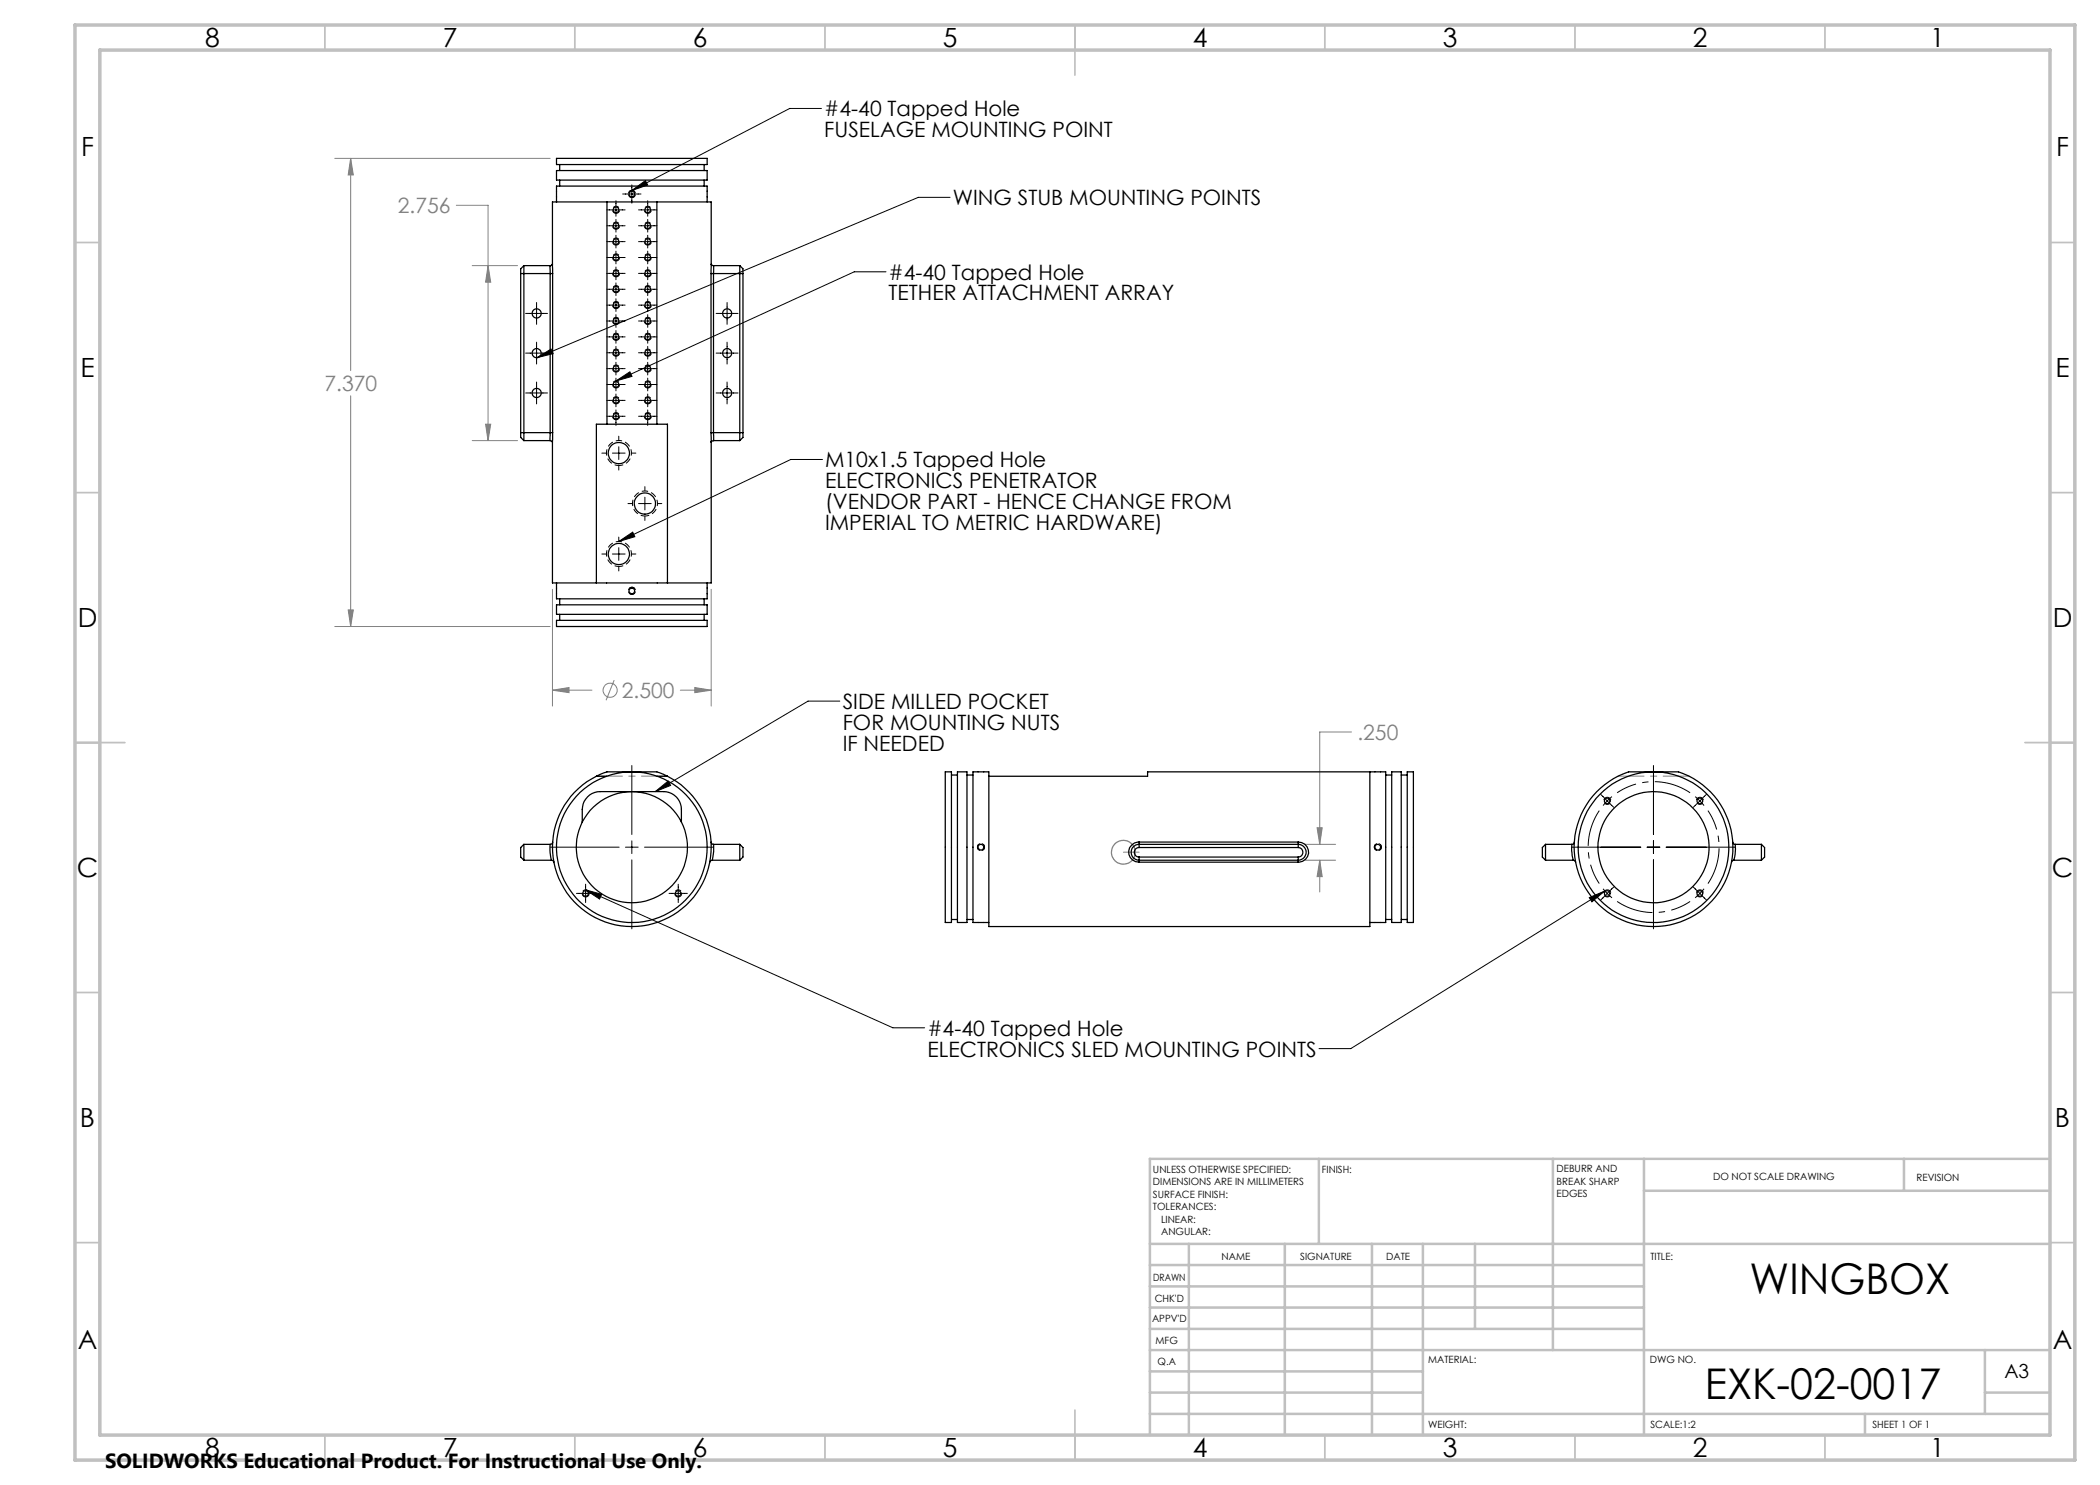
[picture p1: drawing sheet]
<svg xmlns="http://www.w3.org/2000/svg" width="420mm" height="297mm" viewBox="0 0 420 297" stroke-linecap="round" stroke-linejoin="round" font-family="sans-serif">
<g fill="none" stroke="#808080" stroke-width=".2">
<path d="M67 31.7h43M70.1 31.7v42.4M70.1 31.7l.6 3.3h-1.1zM91.3 41.1h6.3v47M94.4 53.1h9.1M97.6 53.1l.5 3.3h-1zM70.1 79.2v46.1M94.4 88.1h9.1M97.1 84.8h1l-.5 3.3zM110.5 117.9v23.3M142.2 117.9v23.3M67 125.3h43"/>
<path d="M69.6 122h1.1l-.6 3.3zM110.5 138h7.9M110.5 138l3.3-.5v1zM122.8 136l-1.6 4M136.1 138h6.1M139 137.5l3.2 .5-3.2 .5zM270.3 146.4h-6.4v22.5M260.9 168.9h6.2M260.9 172h6.2M263.4 165.6h1l-.5 3.3zM263.9 172v6.4M263.9 172l.5 3.3h-1z"/>
<circle cx="122" cy="138" r="1.41"/>
</g>
<circle cx="224.7" cy="170.5" r="2.38" fill="none" stroke="#808080" stroke-width=".25"/>
<g fill="none" stroke="#000" stroke-width=".2" stroke-dasharray="1.3 .6" stroke-dashoffset=".3" stroke-linecap="butt">
<path d="M126.4 39.5a.71 .71 0 0 1-.6-1 .71 .71 0 0 1 1.2-.1 .71 .71 0 0 1-.5 1.1h-.1M126.4 38.1a.71 .71 0 0 0-.6 1 .71 .71 0 0 0 1.2 .1 .71 .71 0 0 0-.5-1.1h-.1M123.2 58.5a.71 .71 0 0 1-.6-1 .71 .71 0 0 1 1.2-.1 .71 .71 0 0 1-.5 1.1h-.1M123.2 55.4a.71 .71 0 0 1-.6-1.1 .71 .71 0 0 1 1.2-.1 .71 .71 0 0 1-.5 1.2h-.1M123.2 52.2a.71 .71 0 0 1-.6-1 .71 .71 0 0 1 1.2-.1 .71 .71 0 0 1-.5 1.1h-.1M123.2 49a.71 .71 0 0 1-.6-1 .71 .71 0 0 1 1.2-.1 .71 .71 0 0 1-.5 1.1h-.1M123.2 42.7a.71 .71 0 0 1-.6-1.1 .71 .71 0 0 1 1.2-.1 .71 .71 0 0 1-.5 1.2h-.1M123.2 45.8a.71 .71 0 0 1-.6-1 .71 .71 0 0 1 1.2-.1 .71 .71 0 0 1-.5 1.1h-.1M129.6 58.5a.71 .71 0 0 1-.7-1 .71 .71 0 0 1 1.2-.1 .71 .71 0 0 1-.4 1.1h-.1M129.6 55.4a.71 .71 0 0 1-.7-1.1 .71 .71 0 0 1 1.2-.1 .71 .71 0 0 1-.4 1.2h-.1M129.6 52.2a.71 .71 0 0 1-.7-1 .71 .71 0 0 1 1.2-.1 .71 .71 0 0 1-.4 1.1h-.1M129.6 49a.71 .71 0 0 1-.7-1 .71 .71 0 0 1 1.2-.1 .71 .71 0 0 1-.4 1.1h-.1"/>
<path d="M129.6 42.7a.71 .71 0 0 1-.7-1.1 .71 .71 0 0 1 1.2-.1 .71 .71 0 0 1-.4 1.2h-.1M129.6 45.8a.71 .71 0 0 1-.7-1 .71 .71 0 0 1 1.2-.1 .71 .71 0 0 1-.4 1.1h-.1M123.2 77.6a.71 .71 0 0 1-.6-1 .71 .71 0 0 1 1.2-.1 .71 .71 0 0 1-.5 1.1h-.1M123.2 68.1a.71 .71 0 0 1-.6-1.1 .71 .71 0 0 1 1.2-.1 .71 .71 0 0 1-.5 1.2h-.1M123.2 74.4a.71 .71 0 0 1-.6-1 .71 .71 0 0 1 1.2-.1 .71 .71 0 0 1-.5 1.1h-.1M123.2 64.9a.71 .71 0 0 1-.6-1 .71 .71 0 0 1 1.2-.1 .71 .71 0 0 1-.5 1.1h-.1M123.2 61.7a.71 .71 0 0 1-.6-1 .71 .71 0 0 1 1.2-.1 .71 .71 0 0 1-.5 1.1h-.1M123.2 71.2a.71 .71 0 0 1-.6-1 .71 .71 0 0 1 1.2-.1 .71 .71 0 0 1-.5 1.1h-.1M129.6 61.7a.71 .71 0 0 1-.7-1 .71 .71 0 0 1 1.2-.1 .71 .71 0 0 1-.4 1.1h-.1M129.6 68.1a.71 .71 0 0 1-.7-1.1 .71 .71 0 0 1 1.2-.1 .71 .71 0 0 1-.4 1.2h-.1M129.6 71.2a.71 .71 0 0 1-.7-1 .71 .71 0 0 1 1.2-.1 .71 .71 0 0 1-.4 1.1h-.1M129.6 74.4a.71 .71 0 0 1-.7-1 .71 .71 0 0 1 1.2-.1 .71 .71 0 0 1-.4 1.1h-.1"/>
<path d="M129.6 64.9a.71 .71 0 0 1-.7-1 .71 .71 0 0 1 1.2-.1 .71 .71 0 0 1-.4 1.1h-.1M129.6 77.6a.71 .71 0 0 1-.7-1 .71 .71 0 0 1 1.2-.1 .71 .71 0 0 1-.4 1.1h-.1M123.2 80.8a.71 .71 0 0 1-.6-1.1 .71 .71 0 0 1 1.2-.1 .71 .71 0 0 1-.5 1.2h-.1M123.2 83.9a.71 .71 0 0 1-.6-1 .71 .71 0 0 1 1.2-.1 .71 .71 0 0 1-.5 1.1h-.1M129.6 80.8a.71 .71 0 0 1-.7-1.1 .71 .71 0 0 1 1.2-.1 .71 .71 0 0 1-.4 1.2h-.1M129.6 83.9a.71 .71 0 0 1-.7-1 .71 .71 0 0 1 1.2-.1 .71 .71 0 0 1-.4 1.1h-.1M126.4 118.9a.71 .71 0 0 1-.6-1.1 .71 .71 0 0 1 1.2-.1 .71 .71 0 0 1-.5 1.2h-.1M126.4 117.4a.71 .71 0 0 0-.6 1.1 .71 .71 0 0 0 1.2 .1 .71 .71 0 0 0-.5-1.1l-.1-.1M321.5 159.5a.71 .71 0 0 1 .6 1 .71 .71 0 0 1-1.2 .1 .71 .71 0 0 1 .4-1.1h.2M340 159.5a.71 .71 0 0 1 .6 1 .71 .71 0 0 1-1.2 .1 .71 .71 0 0 1 .5-1.1h.1M117.1 179.4a.71 .71 0 0 1-.6-1 .71 .71 0 0 1 1.2-.1 .71 .71 0 0 1-.4 1.1h-.2M135.6 179.4a.71 .71 0 0 1-.6-1 .71 .71 0 0 1 1.2-.1 .71 .71 0 0 1-.4 1.1h-.2"/>
<path d="M195.5 169.4a.71 .71 0 0 0 1 .7 .71 .71 0 0 0 .1-1.3 .71 .71 0 0 0-1.1 .5v.1M196.9 169.4a.71 .71 0 0 1-1 .7 .71 .71 0 0 1-.1-1.3 .71 .71 0 0 1 1.1 .5v.1M274.9 169.4a.71 .71 0 0 0 1 .7 .71 .71 0 0 0 .1-1.3 .71 .71 0 0 0-1.1 .5v.1M276.3 169.4a.71 .71 0 0 1-1 .7 .71 .71 0 0 1-.2-1.3 .71 .71 0 0 1 1.2 .5v.1M321.5 178a.71 .71 0 0 1 .6 1 .71 .71 0 0 1-1.2 .1 .71 .71 0 0 1 .4-1.1h.2M340 178a.71 .71 0 0 1 .6 1 .71 .71 0 0 1-1.2 .1 .71 .71 0 0 1 .5-1.1h.1"/>
</g>
<path d="M123.8 93.1a2.5 2.5 0 0 1-2.2-3.7 2.5 2.5 0 0 1 4.3-.2 2.5 2.5 0 0 1-1.9 3.9h-.2M123.8 113.3a2.5 2.5 0 0 1-2.2-3.7 2.5 2.5 0 0 1 4.3-.2 2.5 2.5 0 0 1-1.9 3.9h-.2M129 103.2a2.5 2.5 0 0 1-2.2-3.7 2.5 2.5 0 0 1 4.3-.2 2.5 2.5 0 0 1-1.9 3.9h-.2" fill="none" stroke="#000" stroke-width=".2" stroke-dasharray="1.3 .6" stroke-dashoffset=".4" stroke-linecap="butt"/>
<path d="M338 158.6a13.1 13.1 0 0 0-14.6 0M319.9 162.1a13.1 13.1 0 0 0 0 14.6M341.6 176.7a13.1 13.1 0 0 0 0-14.6M323.4 180.3a13.1 13.1 0 0 0 14.6 0" fill="none" stroke="#000" stroke-width=".2" stroke-dasharray="15.2 1.3 1.3 1.3" stroke-dashoffset="7.7" stroke-linecap="butt"/>
<g fill="none" stroke="#000" stroke-width=".2">
<path d="M124.5 38.8h3.7M126.4 38.1l2.7-2 .4 .9zM126.4 37v3.6M164.3 21.7h-6.4l-31.5 16.4M190 39.5h-6.3l-76.3 32M121.4 57.9h3.6M121.4 54.7h3.6M121.4 51.5h3.6M121.4 48.3h3.6M121.4 45.2h3.6M121.4 42h3.6M123.2 40.1v3.1"/>
<path d="M123.2 43.9v2.5M123.2 47.1v2.5M123.2 50.2v2.6M123.2 53.4v2.5M123.2 56.6v2.5M123.2 59.8v2.5M127.7 57.9h3.7M127.7 54.7h3.7M127.7 51.5h3.7M127.7 48.3h3.7M127.7 45.2h3.7M127.7 42h3.7"/>
<path d="M129.5 40.1v3.1M129.5 43.9v2.5M129.5 47.1v2.5M129.5 50.2v2.6M129.5 53.4v2.5M129.5 56.6v2.5M129.5 59.8v2.5M177.2 54.4h-6.3l-47.7 21.8M105.1 62.7h4.4M105.1 78.6h4.4M105.1 70.6h4.4M107.3 60.5v4.4"/>
<path d="M107.3 68.4v4.4M107.3 76.4v4.4M107.4 71.5l2.8-1.7 .4 .9zM121.4 76.9h3.6M121.4 73.7h3.6M121.4 70.6h3.6M121.4 67.4h3.6M121.4 64.2h3.6M121.4 61h3.6M123.2 76.2l2.8-1.8 .4 .9zM123.2 62.9v2.6M123.2 66.1v2.5"/>
<path d="M123.2 69.3v2.5M123.2 72.5v2.5M123.2 75.6v2.6M123.2 78.8v2.5M127.7 76.9h3.7M127.7 73.7h3.7M127.7 70.6h3.7M127.7 67.4h3.7M127.7 64.2h3.7M127.7 61h3.7M129.5 62.9v2.6M129.5 66.1v2.5"/>
<path d="M129.5 69.3v2.5M129.5 72.5v2.5M129.5 75.6v2.6M129.5 78.8v2.5M143.2 62.7h4.4M143.2 78.6h4.4M143.2 70.6h4.4M145.4 60.5v4.4M145.4 68.4v4.4M145.4 76.4v4.4M120.4 90.6h.8M121.4 83.3h3.6"/>
<path d="M121.4 80.1h3.6M122.5 90.6h2.5M123.2 82v3.1M123.8 87.2v.9M123.8 89.4v2.5M123.8 93.2v.8M126.3 90.6h.9M127.7 83.3h3.7M127.7 80.1h3.7M129 97.3v.9M129 99.4v2.6M129.5 82v3.1"/>
<path d="M164.5 91.9h-6.3l-34.4 16.4M120.4 110.8h.8M122.5 110.8h2.5M123.8 108.3l2.7-1.9 .5 .9zM123.8 107.4v.9M123.8 109.5v2.6M123.8 113.3v.9M125.6 100.7h.8M126.3 110.8h.9M127.7 100.7h2.5M129 103.3v.8M131.5 100.7h.9"/>
<path d="M126.4 153.1v13.8M131.1 158.3l2.5-2.1 .5 .9zM168 140.2h-6.4l-30.5 18.1M320.1 158.9l1.4 1.3M322.4 159.3l-.9 .9M330.7 153.1v13.8M339 159.3l1 .9M341.3 158.9l-1.3 1.3M110 169.4h13.8M115.3 178.7h3.7M117.1 178l61.5 27.6h6.3M117.1 178l3.2 .9-.4 .9z"/>
<path d="M117.1 176.8v3.7M125.1 169.4h2.5M126.4 168.2v2.5M126.4 172v13.8M128.9 169.4h13.8M133.8 178.7h3.7M135.6 176.8v3.7M314.4 169.4h13.8M317.9 179.5l3-1.3-2.5 2.2zM320.6 177.8l.9 .9M320.9 178.2l-50.7 31.5h-6.4M321.5 160.2l-.9 .9"/>
<path d="M321.5 178.7l.9 .9M321.5 160.2l1.3 1.3M321.5 178.7l-1.4 1.3M322.8 177.4l-1.3 1.3M329.4 169.4h2.6M330.7 168.2v2.5M330.7 172v13.8M333.2 169.4h13.9M338.7 177.4l1.3 1.3M340 178.7l-1 .9M340 160.2l.8 .9M340 178.7l1.3 1.3"/>
<path d="M340 160.2l-1.3 1.3M340.8 177.8l-.8 .9"/>
</g>
<g fill="none" stroke="#c0c0c0" stroke-width=".35">
<path d="M65 5v5M115 5v5M165 5v5M215 5v10M265 5v5M315 5v5M365 5v5M15 48.5h5M410 48.5h5M15 98.5h5M410 98.5h5M15 148.5h10"/>
<path d="M405 148.5h10M15 198.5h5M410 198.5h5M15 248.5h5M410 248.5h5M65 287v5M115 287v5M165 287v5M215 282v10M265 287v5M315 287v5M365 287v5"/>
</g>
<g fill="none" stroke="#c0c0c0" stroke-width=".5">
<path d="M263.8 231.8v17M310.6 231.8v38.2M328.8 231.8v55.2M328.8 238.2h81.2M380.8 231.8v6.4M410 231.8h-180v55.2M230 248.8h180M230 257.3h98.8M230 253h98.8M237.8 248.8v38.2M257 248.8v38.2M274.4 248.8v38.2"/>
<path d="M284.6 248.8v38.2M295 248.8v17M230 265.8h98.8M230 261.5h98.8M230 278.5h54.6M230 274.3h54.6M230 270h180M397 278.5h13M397 270v12.8M230 282.8h180M373 282.8v4.2"/>
</g>
<path d="M15 5h400v287h-400zM20 10h390v277h-390z" fill="none" stroke="#c0c0c0" stroke-width=".7"/>
<path d="M119.3 155.2h14.2M337.8 155.2h-14.2" fill="none" stroke="#808080" stroke-width=".2" stroke-dasharray="15.2 1.3 1.3 1.3" stroke-dashoffset="10"/>
<path d="M227.8 170.4h-3.1" fill="none" stroke="#808080" stroke-width=".2" stroke-dasharray="15.2 1.3 1.3 1.3"/>
<path d="M70.1 31.7l.6 3.3h-1.1zM69.6 122h1.1l-.6 3.3zM110.5 138l3.3-.5v1zM139 137.5l3.2 .5-3.2 .5zM97.6 53.1l.5 3.3h-1zM97.1 84.8h1l-.5 3.3zM263.4 165.6h1l-.5 3.3zM263.9 172l.5 3.3h-1z" fill="#808080"/>
<path d="M131.1 158.3l2.5-2.1 .5 .9zM126.4 38.1l2.7-2 .4 .9zM123.8 108.3l2.7-1.9 .5 .9zM123.2 76.2l2.8-1.8 .4 .9zM107.4 71.5l2.8-1.7 .4 .9zM117.1 178l3.2 .9-.4 .9zM317.9 179.5l3-1.3-2.5 2.2z" fill="#000"/>
<g fill="none" stroke="#000" stroke-width=".25">
<path d="M111.3 31.7h30.1v1.2h-30.1zM111.3 34.1h30.1v1.9h-30.1zM111.9 32.9v1.2M111.9 36v1.2M140.8 32.9v1.2M140.8 36v1.2M104.1 54.7h5.9M104.1 54.7v31.8M104.8 53.1v35M104.8 53.1l-.7 .7v.9M110 54.7h.5M110 53.2v1.5"/>
<path d="M110 54.7v31.8M110.5 52.8l-.3 .3h-5.4M110.5 54.7v31.8M111.3 40.4v-3.2h30.1v3.2M121.4 40.4h-10.9v14.3M121.4 40.4h10M121.4 40.4v44.4M131.4 40.4h10.8v14.3M131.4 40.4v44.4M142.2 54.7h.5M142.2 54.7v31.8M142.2 52.8l.2 .3h.3"/>
<path d="M142.7 53.2v1.5M142.7 53.1h5.3M142.7 54.7v31.8M142.7 54.7h5.9M148 53.1v35M148 53.1l.6 .7v.9M148.6 54.7v31.8M104.1 86.5v1l.7 .6M104.1 86.5h5.9M110 88.2l.4 .1 .1 .2M110 86.5h.5M110 86.5v1.6h-5.2"/>
<path d="M110.5 86.5v30.1h8.8M121.4 84.8h-2.1v31.8M121.4 84.8h10M131.4 84.8h2.1v31.8M142.2 86.5v30.1h-8.7M142.2 86.5h.5M142.7 86.5v1.6h5.3M142.7 86.5h5.9M142.7 88.1l-.3 .1-.2 .3M148.6 86.5v1l-.6 .6M111.3 116.6v3.2h30.1v-3.2M111.9 119.8v1.2"/>
<path d="M119.3 116.6h14.2M140.8 119.8v1.2M111.3 121h30.1v1.9h-30.1zM111.3 124.1h30.1v1.2h-30.1zM111.9 122.9v1.2M140.8 122.9v1.2M119.3 155.3a15.9 15.9 0 0 0-5.3 24.1 15.9 15.9 0 0 0 24.7 0 15.9 15.9 0 0 0-5.2-24.1M119.3 155.3l2.1-.9h10l2.1 .9M119.3 155.3h2M131.4 155.3h2.1M189.1 154.4h1.2v30.1h-1.2zM190.3 155h1.2"/>
<path d="M191.5 154.4h1.9v30.1h-1.9zM193.4 155h1.2M197.8 155.3h31.7v-.9h47.6v30.1h-3.1M197.8 155.3v-.9h-3.2v30.1h3.2M274 154.4v30.9h-76.2v-30M277.1 155h1.2M278.3 154.4h1.9v30.1h-1.9zM280.2 155h1.2M281.4 154.4h1.3v30.1h-1.3zM104.8 168.9v3.1M104.8 168.9l-.7 .6v1.9l.7 .6M104.8 172h5.5"/>
<path d="M104.8 168.9h5.2M110 168.9v1.7l.3 1.4M110.3 172l.3 .2 .2 .2M110.5 168.4l-.2 .4-.3 .1M116.5 164.4a7.8 7.8 0 0 1 .3-4.1l.4-.5a3.4 3.4 0 0 1 2.8-1.5h12.7a3.6 3.6 0 0 1 3.6 3.6v2.5M116.5 164.4a11.1 11.1 0 0 0 9.9 16.1 11.1 11.1 0 0 0 9.9-16.1M116.5 164.4a11.1 11.1 0 0 1 19.8 0M142.2 168.4l.3 .4 .2 .1M142.5 172l-.4 .2-.1 .2M142.5 172h5.5M142.7 168.9v1.4l-.2 1.7M142.7 168.9h5.3"/>
<path d="M148 168.9l.6 .6v1.9l-.6 .6M148 168.9v3.1M227.8 169.5a.95 .95 0 0 0-.9 1 .95 .95 0 0 0 .9 .9M227.8 168.9a1.59 1.59 0 0 0-1.6 1.6 1.59 1.59 0 0 0 1.6 1.5M227.8 168.4a2.01 2.01 0 0 0-2.1 2 2.01 2.01 0 0 0 2.1 2M227.8 168.4v.5M227.8 172v.4M227.8 172h31.8M227.8 168.9h31.8M227.8 169.5h31.8M227.8 171.4h31.8M227.8 168.9v.6"/>
<path d="M227.8 171.4v.6M227.8 168.4h31.8M227.8 172.4h31.8M259.6 168.9a1.59 1.59 0 0 1 1.6 1.6 1.59 1.59 0 0 1-1.6 1.5M259.6 169.5a.95 .95 0 0 1 1 1 .95 .95 0 0 1-1 .9M259.6 168.4a2.01 2.01 0 0 1 2.1 2 2.01 2.01 0 0 1-2.1 2M259.6 172v.4M259.6 168.4v.5M259.6 168.9v.6M259.6 171.4v.6M309.1 168.9v3.1M309.1 168.9l-.6 .6v1.9l.6 .6"/>
<path d="M309.1 172h5.5M309.1 168.9h5.3M314.4 168.9l-.1 1.2 .3 1.9M314.6 172l.4 .2 .1 .2M314.9 168.4l-.3 .4-.2 .1M346.5 168.4l.3 .4 .3 .1M346.8 172l-.3 .2-.2 .2M346.8 172h5.5M347.1 168.9l-.1 1.9-.2 1.2M347.1 168.9h5.2M352.3 168.9l.6 .6v1.9l-.6 .6M352.3 168.9v3.1"/>
<path d="M190.3 183.9h1.2M193.4 183.9h1.2M277.1 183.9h1.2M280.2 183.9h1.2"/>
<circle cx="126.4" cy="38.8" r=".57"/>
<circle cx="123.2" cy="57.8" r=".58"/>
<circle cx="123.2" cy="45.1" r=".58"/>
<circle cx="123.2" cy="48.3" r=".58"/>
<circle cx="123.2" cy="42" r=".58"/>
<circle cx="123.2" cy="51.5" r=".58"/>
<circle cx="123.2" cy="54.7" r=".58"/>
<circle cx="129.5" cy="57.8" r=".58"/>
<circle cx="129.5" cy="45.1" r=".58"/>
<circle cx="129.5" cy="54.7" r=".58"/>
<circle cx="129.5" cy="51.5" r=".58"/>
<circle cx="129.5" cy="42" r=".58"/>
<circle cx="129.5" cy="48.3" r=".58"/>
<circle cx="107.3" cy="70.6" r=".91"/>
<circle cx="107.3" cy="62.7" r=".92"/>
<circle cx="107.3" cy="78.6" r=".92"/>
<circle cx="123.2" cy="70.5" r=".58"/>
<circle cx="123.2" cy="64.2" r=".58"/>
<circle cx="123.2" cy="61" r=".58"/>
<circle cx="123.2" cy="73.7" r=".58"/>
<circle cx="123.2" cy="67.4" r=".58"/>
<circle cx="123.2" cy="76.9" r=".58"/>
<circle cx="129.5" cy="61" r=".58"/>
<circle cx="129.5" cy="70.5" r=".58"/>
<circle cx="129.5" cy="64.2" r=".58"/>
<circle cx="129.5" cy="73.7" r=".58"/>
<circle cx="129.5" cy="67.4" r=".58"/>
<circle cx="129.5" cy="76.9" r=".58"/>
<circle cx="145.4" cy="70.6" r=".91"/>
<circle cx="145.4" cy="62.7" r=".92"/>
<circle cx="145.4" cy="78.6" r=".92"/>
<circle cx="123.2" cy="80.1" r=".58"/>
<circle cx="123.2" cy="83.2" r=".58"/>
<circle cx="123.8" cy="90.6" r="2.13"/>
<circle cx="129.5" cy="83.2" r=".58"/>
<circle cx="129.5" cy="80.1" r=".58"/>
<circle cx="123.8" cy="110.8" r="2.13"/>
<circle cx="126.4" cy="118.2" r=".56"/>
<circle cx="129" cy="100.7" r="2.12"/>
<circle cx="117.1" cy="178.7" r=".57"/>
<circle cx="126.4" cy="169.4" r="15.1"/>
<circle cx="135.6" cy="178.7" r=".57"/>
<circle cx="196.2" cy="169.4" r=".57"/>
<circle cx="275.6" cy="169.4" r=".57"/>
<circle cx="321.5" cy="160.2" r=".56"/>
<circle cx="321.5" cy="178.7" r=".56"/>
<circle cx="330.7" cy="169.5" r="15.1"/>
<circle cx="330.7" cy="169.4" r="11.1"/>
<circle cx="330.7" cy="169.4" r="15.9"/>
<circle cx="340" cy="178.7" r=".57"/>
<circle cx="340" cy="160.2" r=".57"/>
</g>
<g font-size="8.5">
<text x="349.9" y="258.8">WINGBOX</text>
<text x="341" y="279.7">EXK-02-0017</text>
</g>
<g font-size="5.3">
<text x="41" y="9.5">8</text>
<text x="88.5" y="9.5">7</text>
<text x="138.5" y="9.5">6</text>
<text x="188.5" y="9.5">5</text>
<text x="238.5" y="9.5">4</text>
<text x="288.5" y="9.5">3</text>
<text x="338.5" y="9.5">2</text>
<text x="386" y="9.5">1</text>
<text x="16.2" y="31.2">F</text>
<text x="411.2" y="31.2">F</text>
<text x="16.1" y="75.5">E</text>
<text x="411.1" y="75.5">E</text>
<text x="15.5" y="125.5">D</text>
<text x="410.5" y="125.5">D</text>
<text x="15.4" y="175.5">C</text>
<text x="410.4" y="175.5">C</text>
<text x="16" y="225.5">B</text>
<text x="411" y="225.5">B</text>
<text x="15.5" y="269.8">A</text>
<text x="410.5" y="269.8">A</text>
<text x="41" y="291.5">8</text>
<text x="88.5" y="291.5">7</text>
<text x="138.5" y="291.5">6</text>
<text x="188.5" y="291.5">5</text>
<text x="238.5" y="291.5">4</text>
<text x="288.5" y="291.5">3</text>
<text x="338.5" y="291.5">2</text>
<text x="386" y="291.5">1</text>
</g>
<g font-size="4.2">
<text x="164.9" y="23.2">#4-40 Tapped Hole</text>
<text x="164.9" y="27.4">FUSELAGE MOUNTING POINT</text>
<text x="190.5" y="41">WING STUB MOUNTING POINTS</text>
<text x="177.7" y="55.9">#4-40 Tapped Hole</text>
<text x="177.7" y="60.1">TETHER ATTACHMENT ARRAY</text>
<text x="165" y="93.5">M10x1.5 Tapped Hole</text>
<text x="165" y="97.6">ELECTRONICS PENETRATOR</text>
<text x="165" y="101.8">(VENDOR PART - HENCE CHANGE FROM</text>
<text x="165" y="106">IMPERIAL TO METRIC HARDWARE)</text>
<text x="168.5" y="141.8">SIDE MILLED POCKET</text>
<text x="168.5" y="146">FOR MOUNTING NUTS</text>
<text x="168.5" y="150.2">IF NEEDED</text>
<text x="185.5" y="207.1">#4-40 Tapped Hole</text>
<text x="185.5" y="211.3">ELECTRONICS SLED MOUNTING POINTS</text>
</g>
<g font-size="4.2" fill="#808080">
<text x="79.6" y="42.6">2.756</text>
<text x="64.9" y="78.2">7.370</text>
<text x="124.4" y="139.6">2.500</text>
<text x="271.5" y="148">.250</text>
</g>
<text font-size="4.1" x="21" y="293.7">SOLIDWORKS Educational Product. For Instructional Use Only.</text>
<text font-size="3.9" x="400.9" y="275.5">A3</text>
<g font-size="2">
<text x="230.6" y="234.6">UNLESS OTHERWISE SPECIFIED:</text>
<text x="230.6" y="237.1">DIMENSIONS ARE IN MILLIMETERS</text>
<text x="230.6" y="239.6">SURFACE FINISH:</text>
<text x="264.4" y="234.6">FINISH:</text>
<text x="311.3" y="234.5">DEBURR AND</text>
<text x="311.3" y="237">BREAK SHARP</text>
<text x="311.3" y="239.5">EDGES</text>
<text x="342.6" y="236">DO NOT SCALE DRAWING</text>
<text x="383.3" y="236.2">REVISION</text>
<text x="230.6" y="242.1">TOLERANCES:</text>
<text x="232.2" y="244.6">LINEAR:</text>
<text x="232.2" y="247.1">ANGULAR:</text>
<text x="244.3" y="252">NAME</text>
<text x="260" y="251.9">SIGNATURE</text>
<text x="277.2" y="251.9">DATE</text>
<text x="330.1" y="251.9">TITLE:</text>
<text x="230.6" y="256.1">DRAWN</text>
<text x="230.9" y="260.3">CHK'D</text>
<text x="230.4" y="264.4">APPV'D</text>
<text x="231.1" y="268.8">MFG</text>
<text x="231.5" y="273">Q.A</text>
<text x="285.6" y="272.5">MATERIAL:</text>
<text x="330" y="272.5">DWG NO.</text>
<text x="285.6" y="285.5">WEIGHT:</text>
<text x="330.1" y="285.6">SCALE:1:2</text>
<text x="374.5" y="285.6">SHEET 1 OF 1</text>
</g>
</svg>
